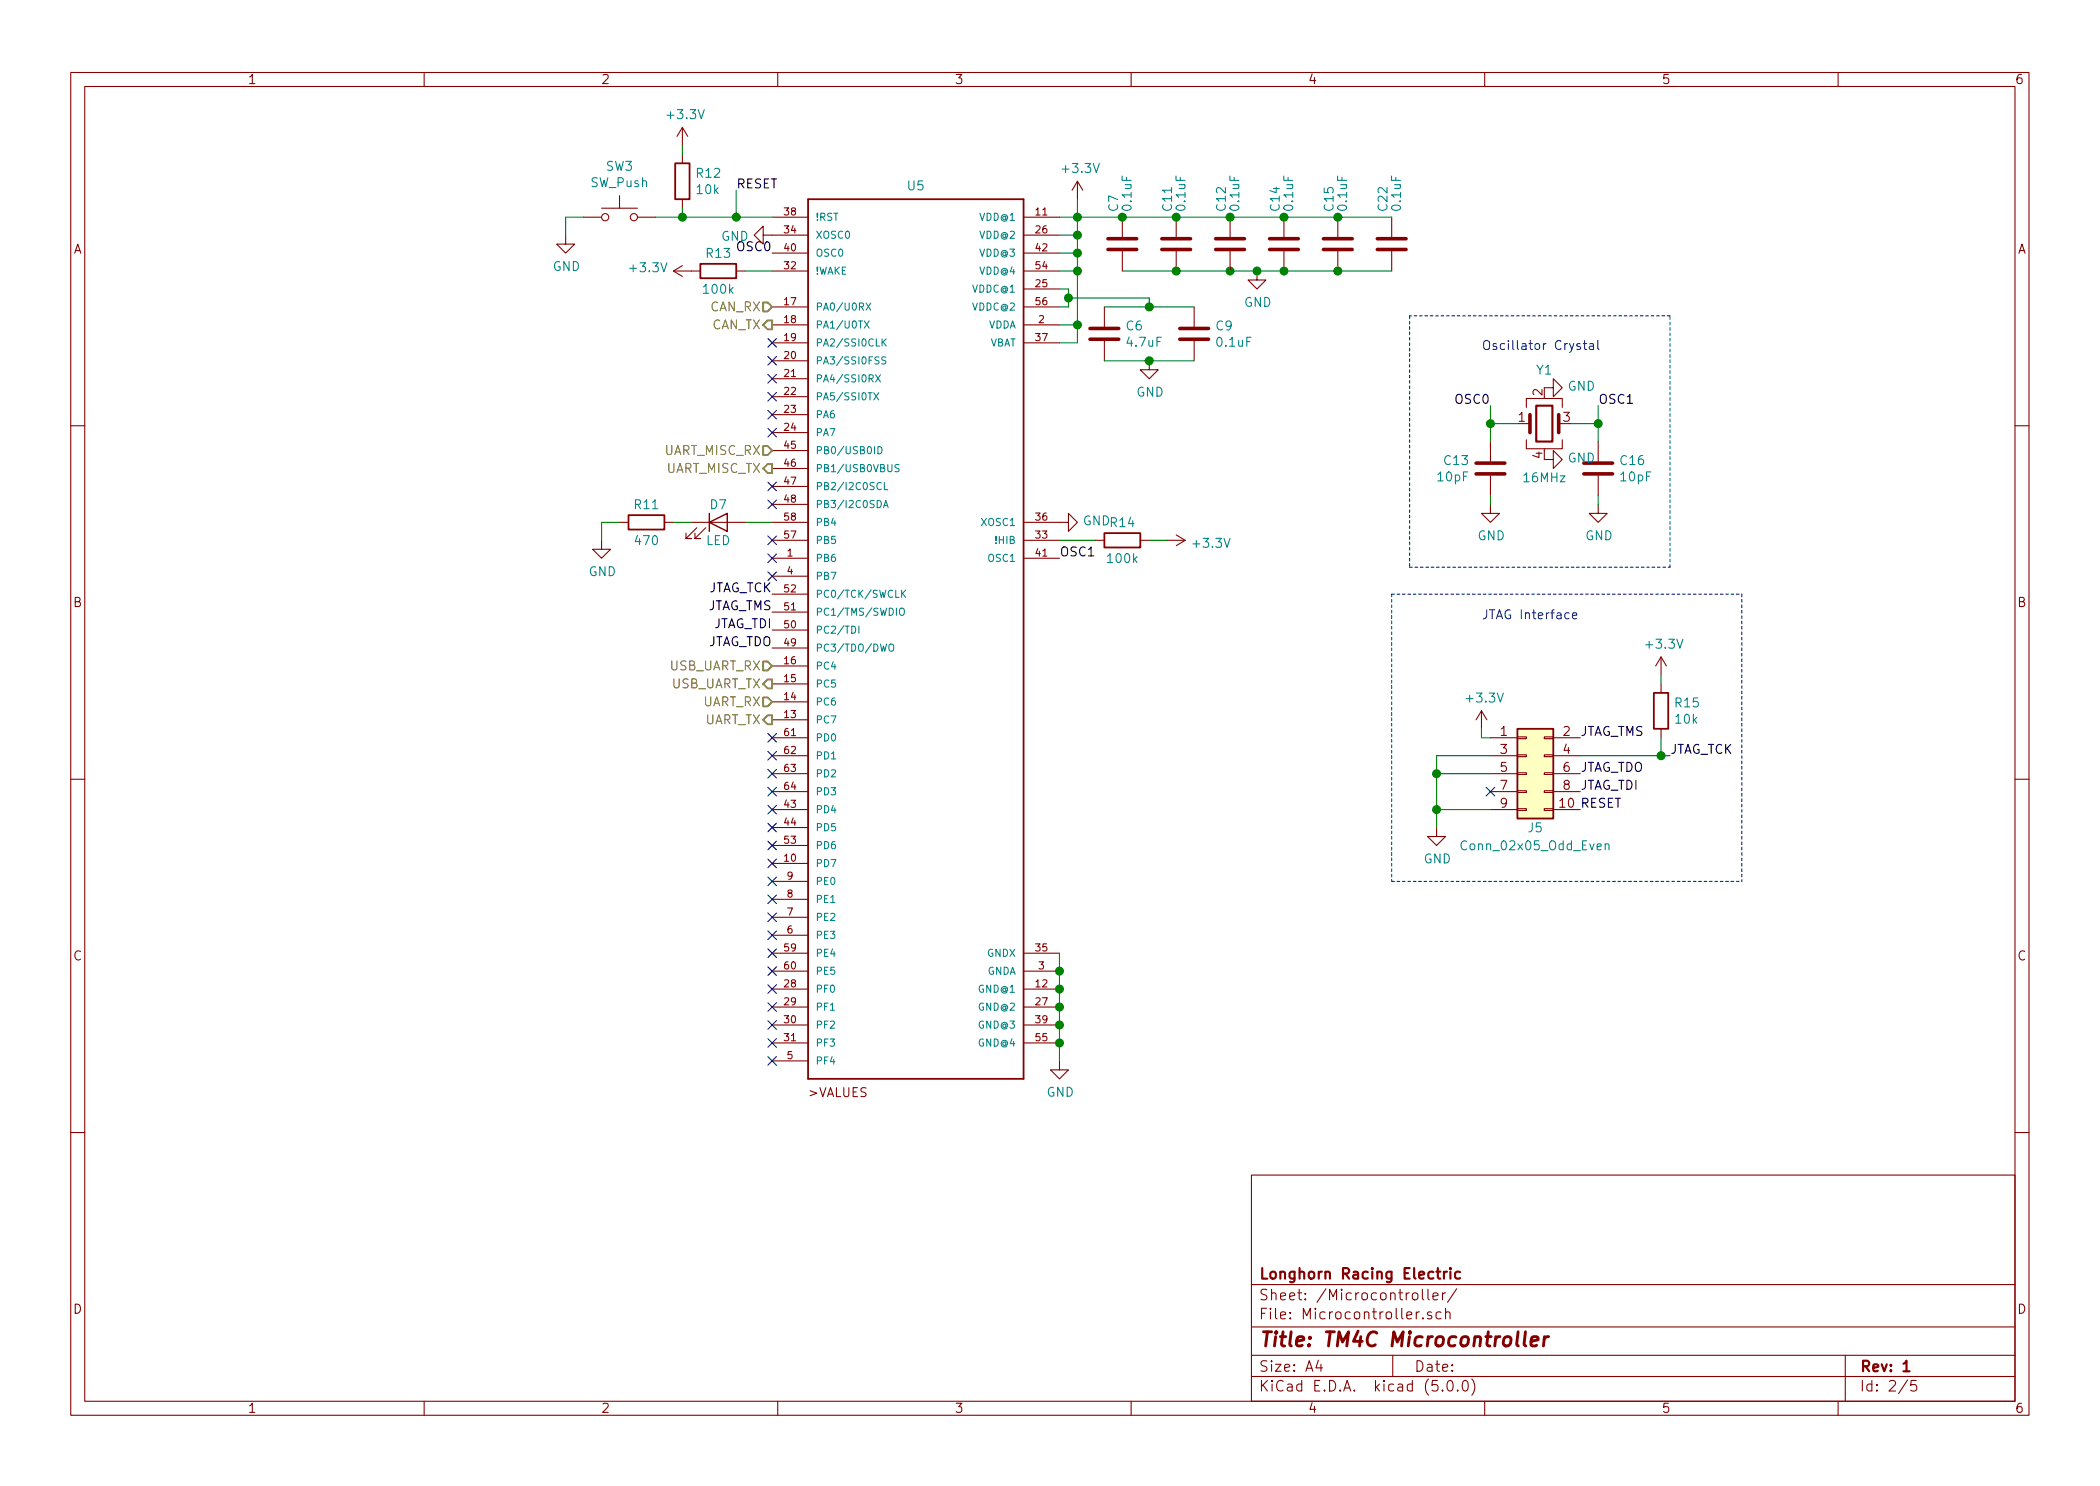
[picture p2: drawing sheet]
<svg xmlns="http://www.w3.org/2000/svg" width="297mm" height="210mm" viewBox="0 0 297 210" stroke-linecap="round" stroke-linejoin="round" font-family="sans-serif">
<g fill="none" stroke="#840000" stroke-width=".15">
<path d="M10 10.3h277v189.9h-277zM12 12.2h273v186.1h-273zM60 10.3v1.9M96.5 18v2.6M96.5 18l-.7 1.3M96.5 18l.8 1.3M110 10.3v1.9M160 10.3v1.9M210 10.3v1.9M260 10.3v1.9M80 33.3v1.2h1.3l-1.3 1.3-1.3-1.3h1.3M82.5 30.7h2.6"/>
<path d="M85.1 29.5h5.1M87.6 27.7v1.8M90.2 30.7h2.5M95.2 38.3h3.9M95.2 38.3l1.3 .8M96.5 21.8v1.3M96.5 28.2v1.3M96.5 37.6l-1.3 .7M104.1 38.3h1.3M107.9 33.3v-1.3l-1.2 1.3 1.2 1.2v-1.2h6.4M109.2 30.7h5.1M109.2 38.3h5.1"/>
<path d="M109.2 35.8h5.1M144.8 30.7h5.1M144.8 33.3h5.1M144.8 38.3h5.1M144.8 35.8h5.1M152.4 25.6l-.8 1.3M152.4 25.6v2.6M152.4 25.6l.8 1.3M158.7 30.7v2.8M158.7 35.6v2.7M166.4 30.7v2.8M166.4 35.6v2.7"/>
<path d="M174 30.7v2.8M174 35.6v2.7M177.8 38.3v1.3h1.3l-1.3 1.3-1.3-1.3h1.3M181.6 30.7v2.8M181.6 35.6v2.7M189.2 30.7v2.8M189.2 35.6v2.7M196.8 30.7v2.8M196.8 35.6v2.7M109.2 43.4h5.1M109.2 46h5.1M109.2 48.5h5.1"/>
<path d="M109.2 51h5.1M109.2 53.6h5.1M109.2 56.1h5.1M109.2 58.7h5.1M144.8 43.4h5.1M144.8 46h5.1M144.8 48.5h5.1M144.8 40.9h5.1M156.2 43.4v2.8M156.2 48.3v2.7M162.6 51v1.3h1.2l-1.2 1.3-1.3-1.3h1.3M168.9 43.4v2.8"/>
<path d="M168.9 48.3v2.7M215.9 57.7v-1.3h5.1v1.3M215.9 59.9h.5M218.4 54.9h1.3v-1.3l1.3 1.3-1.3 1.2v-1.2M220.5 59.9h.5M10 60.2h2M85.1 76.4v1.3h1.3l-1.3 1.3-1.3-1.3h1.3M87.6 73.9h1.3M94 73.9h1.2M97.8 73.9h7.6M98.6 74.7l-1.6 1.5h.8h-.8v-.8M99.8 74.7l-1.5 1.5h.8h-.8v-.8"/>
<path d="M109.2 79h5.1M109.2 61.2h5.1M109.2 76.4h5.1M109.2 73.9h5.1M109.2 63.7h5.1M109.2 66.3h5.1M109.2 68.8h5.1M109.2 71.4h5.1M144.8 73.9h6.3v-1.3l1.3 1.3-1.3 1.3v-1.3M144.8 79h5.1M144.8 76.4h5.1M154.9 76.4h1.3"/>
<path d="M161.3 76.4h1.3M165.1 76.4h2.5M166.4 75.7l1.2 .7M167.6 76.4l-1.2 .8M210.8 71.4v1.2h1.3l-1.3 1.3-1.3-1.3h1.3M210.8 62.5v2.8M210.8 67.3v2.8M215.9 62.2v1.3h5.1v-1.3M218.4 65h1.3v-1.3l1.3 1.3-1.3 1.3v-1.3M226.1 71.4v1.2h1.2l-1.2 1.3-1.3-1.3h1.3M226.1 62.5v2.8M226.1 67.3v2.8"/>
<path d="M285 60.2h2M109.2 99.3h5.1M109.2 96.8h5.1M109.2 94.2h5.1M109.2 81.5h5.1M109.2 91.7h5.1M109.2 89.1h5.1M109.2 86.6h5.1M109.2 84.1h5.1M234.9 93v2.5M234.9 96.8v1.2M234.9 93l-.7 1.2"/>
<path d="M234.9 93l.8 1.2M10 110.3h2M109.2 101.8h5.1M109.2 114.5h5.1M109.2 117.1h5.1M109.2 119.6h5.1M109.2 104.4h5.1M109.2 106.9h5.1M109.2 109.5h5.1M109.2 112h5.1M203.2 117.1v1.3h1.3l-1.3 1.2-1.3-1.2h1.3M209.5 100.6l-.7 1.2"/>
<path d="M209.5 100.6v2.5M209.5 100.6l.8 1.2M210.8 114.5h3.8M210.8 104.4h3.8M210.8 106.9h3.8M210.8 109.5h3.8M210.8 112h3.8M214.6 114.4h1.3v.3h-1.3zM214.6 111.9h1.3v.2h-1.3zM214.6 109.3h1.3v.3h-1.3zM214.6 106.8h1.3v.3h-1.3zM214.6 104.3h1.3v.2h-1.3z"/>
<path d="M218.4 114.4h1.3v.3h-1.3zM218.4 111.9h1.3v.2h-1.3zM218.4 109.3h1.3v.3h-1.3zM218.4 106.8h1.3v.3h-1.3zM218.4 104.3h1.3v.2h-1.3zM219.7 114.5h3.8M219.7 104.4h3.8M219.7 106.9h3.8M219.7 109.5h3.8M219.7 112h3.8M234.9 103.1v1.3M285 110.3h2"/>
<path d="M109.2 122.2h5.1M109.2 139.9h5.1M109.2 137.4h5.1M109.2 134.9h5.1M109.2 132.3h5.1M109.2 129.8h5.1M109.2 127.2h5.1M109.2 124.7h5.1M144.8 139.9h5.1M144.8 137.4h5.1M144.8 134.9h5.1M109.2 142.5h5.1"/>
<path d="M109.2 145h5.1M109.2 147.6h5.1M109.2 150.1h5.1M144.8 142.5h5.1M144.8 145h5.1M144.8 147.6h5.1M149.9 150.1v1.3h1.2l-1.2 1.2-1.3-1.2h1.3M10 160.2h2M177 166.3h108v32h-108zM285 160.2h2M60 198.3v1.9M110 198.3v1.9"/>
<path d="M160 198.3v1.9M177 194.8h108M177 191.8h108M177 187.8h108M177 181.8h108M186.5 192.5l-.4 1h1M186.8 193v1M197 191.8v3M199.8 183.1a.44 .44 0 0 1 .8 .1v.4a.41 .41 0 0 1-.4 .3 .41 .41 0 0 1-.4-.3zM200.8 185.6l-.3 .1-.2 .2M201.2 182.4v1.3l.2 .2M201.3 186.5v.1l-.1-.1h.1v.1"/>
<path d="M202 182.4v1.3l.2 .2M202.5 185.7l-.4-.1-.2 .3a.48 .48 0 0 0 .6 .3v.1v.2l-.2 .1-.4-.1M202.7 183.4l.7-.1-.1-.3-.4-.1-.2 .2 .1 .7 .1 .1 .4-.1M203.8 185.7a.53 .53 0 0 0-.6 0v.8a.53 .53 0 0 0 .6 0M204 196.7h.1l-.1 .1v-.1v.1M204 182.9v1M204.5 185.7a.38 .38 0 0 1 .6 .1v.8M204.5 182.9l-.3 .1-.2 .2M204.5 185.1v1.5M204.8 195.5a.35 .35 0 0 1 .4-.2 .35 .35 0 0 1 .3 .3 .78 .78 0 0 1-.4 1.2 .87 .87 0 0 1-.3-1.3zM206 182.3l-1.3 2M206.2 196.7v.1l-.1-.1h.1v.1"/>
<path d="M207 195.4a.37 .37 0 0 1 .6 .2l.1 .3a.72 .72 0 0 1-.4 .9l-.3-.1a1.26 1.26 0 0 1 0-1.3zM208.2 195.1a1.71 1.71 0 0 1 0 2.3M210 198.3v1.9M260 198.3v1.9M261 191.8v6.5M269.8 195.2l-1.2 2M271 195.3h-.7v.7a.62 .62 0 0 1 .7 0l.1 .2-.1 .5-.2 .1h-.3l-.2-.1"/>
<circle cx="85.6" cy="30.7" r=".51"/>
<circle cx="89.7" cy="30.7" r=".51"/>
</g>
<path d="M217.3 57.4h2.3v5.1h-2.3zM204.2 179.9v1M204.7 179.9l-.3 .1-.2 .2M205.2 179.4l-.1 .1 .1 .1v-.1v-.1v.2M205.2 179.9v1M206.5 180a.53 .53 0 0 0-.6 .1v.7a.53 .53 0 0 0 .6 0M269.2 193l.5-.5v1.5M269.2 194h.9" fill="none" stroke="#840000" stroke-width=".3"/>
<path d="M215.8 188.4l-.2 1.8 .2 .2M216.6 189.8l1-.2-.1-.4-.6-.1-.2 .1-.1 .2v.9l.2 .1 .5-.1M218.5 189.1l-.2 1.3M219 189.1a.55 .55 0 0 0-.6 .4" fill="none" stroke="#840000" stroke-width=".41"/>
<path d="M95.5 23.1h2v5.1h-2zM99.1 37.3h5v2.1h-5zM114.3 28.2h30.5v124.4h-30.5zM88.9 72.9h5.1v2h-5.1zM156.2 75.4h5.1v2.1h-5.1zM233.9 98h2.1v5.1h-2.1zM214.6 103.1h5.1v12.7h-5.1z" fill="none" stroke="#840000" stroke-width=".25"/>
<g fill="none" stroke="#008484" stroke-width=".15">
<path d="M122.3 45.4l.6 1M122.5 42.9l.7 1M122.9 45.4l-.6 1M123.2 42.9l-.7 1M123.6 55.6l.7 1M123.9 53l.6 1M124.3 55.6l-.7 1M124.5 53l-.6 1M124.8 47.9v1.1M124.9 48.4l.4 .6M125.3 50.5l-.5 .1v.3l.4 .1 .1 .3-.2 .2h-.4M125.3 47.9l-.5 .6"/>
<path d="M124.2 63.2a.51 .51 0 0 1 .6 .5 .51 .51 0 0 1-.6 .5zM124.7 68.3a.47 .47 0 0 0-.7 .5 .47 .47 0 0 0 .6 .4h.1M125 71.8l.3-1 .3 1M125 71.5h.6M125.1 68.3v1h.5M127.2 65.8h-.6v.3l.5 .2 .1 .2-.2 .2h-.4M121.5 88.6v1M125.8 91.3l.2-.2a.35 .35 0 0 1 .4 .4v.5a.34 .34 0 0 1-.6 0zM127.3 86.2l.2-.2a.35 .35 0 0 1 .4 .4v.5a.34 .34 0 0 1-.6 0zM127.5 83.5v1M127.7 83.9l.4 .6M128.1 83.5l-.6 .6"/>
<path d="M227.1 119.5a.31 .31 0 0 1 .5 .1v.6M227.1 119.4v.8"/>
</g>
<g fill="none" stroke="#840000" stroke-width=".51">
<path d="M156.7 35.3h4.1M156.7 33.8h4.1M164.3 35.3h4.1M164.3 33.8h4.1M172 35.3h4M172 33.8h4M179.6 35.3h4M179.6 33.8h4M187.2 35.3h4.1M187.2 33.8h4.1M194.8 35.3h4.1M194.8 33.8h4.1"/>
<path d="M154.2 48h4M154.2 46.5h4M166.9 48h4M166.9 46.5h4M216.4 58.7v2.5M220.5 58.7v2.5M208.8 67.1h4.1M208.8 65.5h4.1M224 67.1h4.1M224 65.5h4.1"/>
</g>
<g fill="#008400" stroke="#008400" stroke-width=".25">
<circle cx="158.8" cy="30.7" r=".51"/>
<circle cx="174" cy="38.3" r=".51"/>
<circle cx="152.4" cy="35.8" r=".51"/>
<circle cx="152.4" cy="46" r=".51"/>
<circle cx="151.1" cy="42.2" r=".51"/>
<circle cx="162.6" cy="43.4" r=".51"/>
<circle cx="152.4" cy="33.3" r=".51"/>
<circle cx="152.4" cy="30.7" r=".51"/>
<circle cx="162.6" cy="51" r=".51"/>
<circle cx="203.2" cy="114.5" r=".51"/>
<circle cx="203.2" cy="109.5" r=".51"/>
<circle cx="96.5" cy="30.7" r=".51"/>
<circle cx="104.1" cy="30.7" r=".51"/>
<circle cx="226.1" cy="59.9" r=".51"/>
<circle cx="210.8" cy="59.9" r=".51"/>
<circle cx="149.9" cy="147.6" r=".51"/>
<circle cx="149.9" cy="137.4" r=".51"/>
<circle cx="149.9" cy="139.9" r=".51"/>
<circle cx="149.9" cy="142.5" r=".51"/>
<circle cx="149.9" cy="145" r=".51"/>
<circle cx="152.4" cy="38.3" r=".51"/>
<circle cx="166.4" cy="30.7" r=".51"/>
<circle cx="166.4" cy="38.3" r=".51"/>
<circle cx="174" cy="30.7" r=".51"/>
<circle cx="181.6" cy="30.7" r=".51"/>
<circle cx="181.6" cy="38.3" r=".51"/>
<circle cx="189.2" cy="30.7" r=".51"/>
<circle cx="189.2" cy="38.3" r=".51"/>
<circle cx="177.8" cy="38.3" r=".51"/>
<circle cx="235" cy="106.9" r=".51"/>
</g>
<g fill="none" stroke="#008400" stroke-width=".15">
<path d="M82.5 30.7h-2.5v2.6M92.7 30.7h16.5M96.5 20.6v1.2M96.5 29.5v1.2M104.1 26.9v3.8M105.4 38.3h3.8M149.9 33.3h2.5M149.9 35.8h2.5M149.9 30.7h46.9M149.9 38.3h2.5M152.4 28.2v20.3h-2.5M158.7 38.3h38.1"/>
<path d="M149.9 46h2.5M149.9 40.9h1.2v2.5h-1.2M151.1 42.2h11.5v1.2M156.2 43.4h12.7M156.2 51h12.7M210.8 57.4v5.1M210.8 59.9h3.8M222.2 59.9h3.9M226.1 57.4v5.1M87.6 73.9h-2.5v2.5M95.2 73.9h2.6M105.4 73.9h3.8"/>
<path d="M149.9 76.4h5M162.6 76.4h2.5M210.8 70.1v1.3M226.1 70.1v1.3M234.9 95.5v1.3M203.2 114.5h7.6M203.2 109.5h7.6M209.5 103.1v1.3h1.3M210.8 106.9h-7.6v10.2M223.5 106.9h12.7M234.9 104.4v2.5M149.9 134.9v15.2"/>
</g>
<path d="M107.9 42.8h.7l.6 .6-.6 .7h-.7zM108.6 45.3h.6v1.3h-.6l-.7-.6zM107.9 66.3l.7-.6h.6v1.2h-.6zM107.9 63.1h.7l.6 .6-.6 .7h-.7zM107.9 98.7h.7l.6 .6-.6 .6h-.7zM107.9 93.6h.7l.6 .6-.6 .7h-.7zM108.6 96.1h.6v1.3h-.6l-.7-.6zM108.6 101.2h.6v1.3h-.6l-.7-.7z" fill="none" stroke="#848400" stroke-width=".25"/>
<path d="M214.6 103.1h5.1v12.7h-5.1z" fill="#ffffc2" stroke="#ffffc2" stroke-width=".14"/>
<g fill="none" stroke="#000084" stroke-width=".15">
<path d="M108.6 47.9l1.2 1.2M108.6 50.4l1.2 1.3M108.6 53l1.2 1.2M108.6 55.5l1.2 1.2M108.6 58.1l1.2 1.2M109.8 47.9l-1.2 1.2M109.8 50.4l-1.2 1.3M109.8 53l-1.2 1.2M109.8 55.5l-1.2 1.2M109.8 58.1l-1.2 1.2M108.6 60.6l1.2 1.2M108.6 68.2l1.2 1.2"/>
<path d="M108.6 70.8l1.2 1.2M108.6 75.8l1.2 1.3M108.6 78.4l1.2 1.2M109.8 60.6l-1.2 1.2M109.8 68.2l-1.2 1.2M109.8 70.8l-1.2 1.2M109.8 75.8l-1.2 1.3M109.8 78.4l-1.2 1.2M108.6 80.9l1.2 1.2M109.8 80.9l-1.2 1.2M108.6 103.8l1.2 1.2M108.6 106.3l1.2 1.2"/>
<path d="M108.6 108.9l1.2 1.2M108.6 111.4l1.2 1.2M108.6 119l1.2 1.2M108.6 113.9l1.2 1.3M108.6 116.5l1.2 1.2M109.8 103.8l-1.2 1.2M109.8 106.3l-1.2 1.2M109.8 108.9l-1.2 1.2M109.8 111.4l-1.2 1.2M109.8 119l-1.2 1.2M109.8 113.9l-1.2 1.3M109.8 116.5l-1.2 1.2"/>
<path d="M210.2 111.4l1.2 1.2M211.4 111.4l-1.2 1.2M108.6 121.6l1.2 1.2M108.6 124.1l1.2 1.2M108.6 126.6l1.2 1.3M108.6 129.2l1.2 1.2M108.6 131.7l1.2 1.2M108.6 134.3l1.2 1.2M108.6 136.8l1.2 1.2M108.6 139.3l1.2 1.3M109.8 121.6l-1.2 1.2M109.8 124.1l-1.2 1.2"/>
<path d="M109.8 126.6l-1.2 1.3M109.8 129.2l-1.2 1.2M109.8 131.7l-1.2 1.2M109.8 134.3l-1.2 1.2M109.8 136.8l-1.2 1.2M109.8 139.3l-1.2 1.3M108.6 141.9l1.2 1.2M108.6 144.4l1.2 1.2M108.6 147l1.2 1.2M108.6 149.5l1.2 1.2M109.8 141.9l-1.2 1.2M109.8 144.4l-1.2 1.2"/>
<path d="M109.8 147l-1.2 1.2M109.8 149.5l-1.2 1.2"/>
</g>
<path d="M223.5 48.7a.31 .31 0 0 0-.5 .1l.1 .2h.3l.2 .2-.2 .2h-.4M224 48.6h.4M224.1 48.2v1.1l.1 .1h.2M224.9 48.7h.4l.1 .7M225.4 48.9l-.4 .1a.25 .25 0 0 0-.2 .2 .25 .25 0 0 0 .2 .2h.4M226 48.2v1.1l.2 .1M222.4 87.1l.6-.1v-.2l-.4-.1-.2 .2 .1 .6h.5" fill="none" stroke="#0000c2" stroke-width=".15"/>
<path d="M199.4 44.7v35.6M236.2 44.7h-36.8M196.8 84.1v40.6M196.8 84.1h49.6M199.4 80.3h36.8M236.2 80.3v-35.6M246.4 84.1v40.6M196.8 124.7h49.6" fill="none" stroke="#0000c2" stroke-width=".15" stroke-dasharray=".4 .4"/>
<path d="M100.3 73.9l2.6-1.3v2.6zM100.3 72.6v2.6" fill="none" stroke="#840000" stroke-width=".2"/>
<text font-size="2.8" fill="#840000" x="178" y="190.5">Title: TM4C Microcontroller</text>
<g font-size="2.1" fill="#840000">
<text x="178" y="184">Sheet: /Microcontroller/</text>
<text x="178" y="181">Longhorn Racing Electric</text>
<text x="178" y="186.7">File: Microcontroller.sch</text>
<text x="178" y="196.9">KiCad E.D.A. kicad (5.0.0)</text>
<text x="178" y="194.1">Size: A4</text>
<text x="200" y="194.1">Date:</text>
<text x="263" y="194.1">Rev: 1</text>
<text x="263" y="196.9">Id: 2/5</text>
</g>
<g font-size="1.8" fill="#840000">
<text x="35" y="11.9">1</text>
<text x="85" y="11.9">2</text>
<text x="135" y="11.9">3</text>
<text x="185" y="11.9">4</text>
<text x="235" y="11.9">5</text>
<text x="285" y="11.9">6</text>
<text x="10.4" y="35.9">A</text>
<text x="285.4" y="35.9">A</text>
<text x="214.8" y="59.7">1</text>
<text x="218.2" y="56" transform="rotate(-90 218.2 56)">2</text>
<text x="221.1" y="59.7">3</text>
<text x="218.2" y="64.9" transform="rotate(-90 218.2 64.9)">4</text>
<text x="10.4" y="85.9">B</text>
<text x="285.4" y="85.9">B</text>
<text x="212.2" y="104.1">1</text>
<text x="212.2" y="106.7">3</text>
<text x="221.1" y="104.1">2</text>
<text x="221.1" y="106.7">4</text>
<text x="212.2" y="109.2">5</text>
<text x="212.2" y="111.8">7</text>
<text x="221.1" y="109.2">6</text>
<text x="221.1" y="111.8">8</text>
<text x="212.2" y="114.3">9</text>
<text x="10.4" y="135.9">C</text>
<text x="285.4" y="135.9">C</text>
<text x="114.4" y="155.2">&gt;VALUES</text>
<text x="10.4" y="185.9">D</text>
<text x="285.4" y="185.9">D</text>
<text x="35" y="199.9">1</text>
<text x="85" y="199.9">2</text>
<text x="135" y="199.9">3</text>
<text x="185" y="199.9">4</text>
<text x="235" y="199.9">5</text>
<text x="285" y="199.9">6</text>
</g>
<g font-size="1.8" fill="#008484">
<text x="94.6" y="16.9">+3.3V</text>
<text x="83.6" y="26.5">SW_Push</text>
<text x="85.7" y="24.2">SW3</text>
<text x="98.6" y="25.2">R12</text>
<text x="98.6" y="27.5">10k</text>
<text x="128.4" y="26.9">U5</text>
<text x="150.4" y="24.5">+3.3V</text>
<text x="158.2" y="29.9" transform="rotate(-90 158.2 29.9)">C7</text>
<text x="160.1" y="29.7" transform="rotate(-90 160.1 29.7)">0.1uF</text>
<text x="165.8" y="29.8" transform="rotate(-90 165.8 29.8)">C11</text>
<text x="167.7" y="29.7" transform="rotate(-90 167.7 29.7)">0.1uF</text>
<text x="173.4" y="29.8" transform="rotate(-90 173.4 29.8)">C12</text>
<text x="175.3" y="29.7" transform="rotate(-90 175.3 29.7)">0.1uF</text>
<text x="181" y="29.8" transform="rotate(-90 181 29.8)">C14</text>
<text x="182.9" y="29.7" transform="rotate(-90 182.9 29.7)">0.1uF</text>
<text x="188.6" y="29.8" transform="rotate(-90 188.6 29.8)">C15</text>
<text x="190.6" y="29.7" transform="rotate(-90 190.6 29.7)">0.1uF</text>
<text x="196.3" y="29.8" transform="rotate(-90 196.3 29.8)">C22</text>
<text x="198.2" y="29.7" transform="rotate(-90 198.2 29.7)">0.1uF</text>
<text x="102" y="34.1">GND</text>
<text x="78.2" y="38.3">GND</text>
<text x="89.3" y="38.5">+3.3V</text>
<text x="99.6" y="41.6">100k</text>
<text x="100" y="36.5">R13</text>
<text x="159.3" y="46.8">C6</text>
<text x="172" y="46.8">C9</text>
<text x="176" y="43.4">GND</text>
<text x="159.5" y="49.1">4.7uF</text>
<text x="172.2" y="49.1">0.1uF</text>
<text x="217.4" y="53">Y1</text>
<text x="160.7" y="56.1">GND</text>
<text x="221.7" y="55.3">GND</text>
<text x="204.3" y="65.8">C13</text>
<text x="221.7" y="65.5">GND</text>
<text x="229.3" y="65.8">C16</text>
<text x="203.4" y="68.1">10pF</text>
<text x="215.6" y="68.2">16MHz</text>
<text x="229.3" y="68.1">10pF</text>
<text x="89.8" y="72.1">R11</text>
<text x="90" y="77.1">470</text>
<text x="99.8" y="77.1">LED</text>
<text x="100.5" y="72.1">D7</text>
<text x="153.2" y="74.3">GNDR14</text>
<text x="168.9" y="77.5">+3.3V</text>
<text x="209" y="76.4">GND</text>
<text x="224.2" y="76.4">GND</text>
<text x="83.3" y="81.5">GND</text>
<text x="156.8" y="79.7">100k</text>
<text x="233" y="91.8">+3.3V</text>
<text x="207.6" y="99.4">+3.3V</text>
<text x="237" y="100.1">R15</text>
<text x="237.1" y="102.4">10k</text>
<text x="216.2" y="117.8">J5</text>
<text x="201.4" y="122.2">GND</text>
<text x="207.1" y="120.3">Conn_02x05_Odd_Even</text>
<text x="148" y="155.2">GND</text>
</g>
<g font-size="1.8">
<text x="104.1" y="26.7">RESET</text>
<text x="104.4" y="35.6">OSC0</text>
<text x="206" y="57.1">OSC0</text>
<text x="226.1" y="57.1">OSC1</text>
<text x="99.9" y="83.8">JTAG_TCK</text>
<text x="149.9" y="78.7">OSC1</text>
<text x="99.8" y="86.4">JTAG_TMS</text>
<text x="100.7" y="88.9">JTAG_TDI</text>
<text x="99.8" y="91.4">JTAG_TDO</text>
<text x="223.5" y="104.1">JTAG_TMS</text>
<text x="236.2" y="106.7">JTAG_TCK</text>
<text x="223.5" y="109.2">JTAG_TDO</text>
<text x="223.5" y="111.8">JTAG_TDI</text>
<text x="220.6" y="114.3">10 RESET</text>
</g>
<g font-size="1.8" fill="#848400">
<text x="100.4" y="44.1">CAN_RX</text>
<text x="100.6" y="46.6">CAN_TX</text>
<text x="93.9" y="64.4">UART_MISC_RX</text>
<text x="94.1" y="66.9">UART_MISC_TX</text>
<text x="94.6" y="94.9">USB_UART_RX</text>
<text x="94.8" y="97.4">USB_UART_TX</text>
<text x="99.3" y="99.9">UART_RX</text>
<text x="99.5" y="102.5">UART_TX</text>
</g>
<g font-size="1.8" fill="#0000c2">
<text x="209.5" y="49.5">Oscillator Crystal</text>
<text x="209.5" y="87.6">JTAG Interface</text>
</g>
<g font-size="1.4" fill="#840000">
<text x="111" y="33">34</text>
<text x="111" y="30.5">38</text>
<text x="111" y="35.6">40</text>
<text x="146.5" y="30.5">11</text>
<text x="146.5" y="33">26</text>
<text x="146.5" y="35.6">42</text>
<text x="111" y="38.1">32</text>
<text x="146.5" y="40.6">25</text>
<text x="146.5" y="38.1">54</text>
<text x="111" y="43.2">17</text>
<text x="111" y="45.7">18</text>
<text x="146.5" y="43.2">56</text>
<text x="146.9" y="45.7">2</text>
<text x="111" y="48.3">19</text>
<text x="111" y="50.8">20</text>
<text x="111" y="53.3">21</text>
<text x="146.5" y="48.3">37</text>
<text x="111" y="55.9">22</text>
<text x="111" y="58.4">23</text>
<text x="111" y="61">24</text>
<text x="111" y="63.5">45</text>
<text x="111" y="66">46</text>
<text x="111" y="68.6">47</text>
<text x="111" y="71.1">48</text>
<text x="111" y="76.2">57</text>
<text x="111" y="73.7">58</text>
<text x="146.5" y="76.2">33</text>
<text x="146.5" y="73.7">36</text>
<text x="111" y="83.8">52</text>
<text x="111.4" y="78.7">1</text>
<text x="111.4" y="81.3">4</text>
<text x="146.5" y="78.7">41</text>
<text x="111" y="88.9">50</text>
<text x="111" y="86.4">51</text>
<text x="111" y="94">16</text>
<text x="111" y="91.4">49</text>
<text x="111" y="101.6">13</text>
<text x="111" y="99.1">14</text>
<text x="111" y="96.5">15</text>
<text x="111" y="104.1">61</text>
<text x="111" y="106.7">62</text>
<text x="111" y="109.2">63</text>
<text x="111" y="111.8">64</text>
<text x="111" y="114.3">43</text>
<text x="111" y="116.8">44</text>
<text x="111" y="119.4">53</text>
<text x="111" y="121.9">10</text>
<text x="111.4" y="124.5">9</text>
<text x="111.4" y="129.5">7</text>
<text x="111.4" y="127">8</text>
<text x="111" y="134.6">59</text>
<text x="111" y="137.2">60</text>
<text x="111.4" y="132.1">6</text>
<text x="146.5" y="134.6">35</text>
<text x="146.9" y="137.2">3</text>
<text x="111" y="139.7">28</text>
<text x="111" y="142.2">29</text>
<text x="146.5" y="139.7">12</text>
<text x="146.5" y="142.2">27</text>
<text x="111" y="144.8">30</text>
<text x="111" y="147.3">31</text>
<text x="111.4" y="149.9">5</text>
<text x="146.5" y="144.8">39</text>
<text x="146.5" y="147.3">55</text>
</g>
<g font-size="1.4" fill="#008484">
<text x="115.3" y="33.8">XOSC0</text>
<text x="115.3" y="31.2">!RST</text>
<text x="138.6" y="31.2">VDD@1</text>
<text x="138.6" y="33.8">VDD@2</text>
<text x="115.3" y="38.9">!WAKE</text>
<text x="115.3" y="36.3">OSC0</text>
<text x="137.6" y="41.4">VDDC@1</text>
<text x="138.6" y="36.3">VDD@3</text>
<text x="138.6" y="38.9">VDD@4</text>
<text x="115.3" y="43.9">PA0/U0RX</text>
<text x="115.3" y="46.5">PA1/U0TX</text>
<text x="137.6" y="43.9">VDDC@2</text>
<text x="139.8" y="46.5">VDDA</text>
<text x="115.3" y="49">PA2/SSI0CLK</text>
<text x="115.3" y="51.6">PA3/SSI0FSS</text>
<text x="139.9" y="49">VBAT</text>
<text x="115.3" y="54.1">PA4/SSI0RX</text>
<text x="115.3" y="56.6">PA5/SSI0TX</text>
<text x="115.3" y="59.2">PA6</text>
<text x="115.3" y="61.7">PA7</text>
<text x="115.3" y="64.3">PB0/USB0ID</text>
<text x="115.3" y="66.8">PB1/USB0VBUS</text>
<text x="115.3" y="69.3">PB2/I2C0SCL</text>
<text x="115.3" y="71.9">PB3/I2C0SDA</text>
<text x="115.3" y="77">PB5</text>
<text x="115.3" y="74.4">PB4</text>
<text x="139" y="74.4">XOSC1</text>
<text x="140.9" y="77">!HIB</text>
<text x="115.3" y="79.5">PB6</text>
<text x="115.3" y="82">PB7</text>
<text x="139.9" y="79.5">OSC1</text>
<text x="115.3" y="89.7">PC2/TDI</text>
<text x="115.3" y="87.1">PC1/TMS/SWDIO</text>
<text x="115.3" y="84.6">PC0/TCK/SWCLK</text>
<text x="115.3" y="94.7">PC4</text>
<text x="115.3" y="92.2">PC3/TDO/DWO</text>
<text x="115.3" y="99.8">PC6</text>
<text x="115.3" y="97.3">PC5</text>
<text x="115.3" y="102.4">PC7</text>
<text x="115.3" y="104.9">PD0</text>
<text x="115.3" y="107.4">PD1</text>
<text x="115.3" y="110">PD2</text>
<text x="115.3" y="112.5">PD3</text>
<text x="115.3" y="115.1">PD4</text>
<text x="115.3" y="117.6">PD5</text>
<text x="115.3" y="122.7">PD7</text>
<text x="115.3" y="120.1">PD6</text>
<text x="115.3" y="125.2">PE0</text>
<text x="115.3" y="130.3">PE2</text>
<text x="115.3" y="127.8">PE1</text>
<text x="115.3" y="135.4">PE4</text>
<text x="115.3" y="132.8">PE3</text>
<text x="115.3" y="137.9">PE5</text>
<text x="139.6" y="137.9">GNDA</text>
<text x="139.7" y="135.4">GNDX</text>
<text x="115.3" y="140.5">PF0</text>
<text x="115.3" y="143">PF1</text>
<text x="138.5" y="140.5">GND@1</text>
<text x="138.5" y="143">GND@2</text>
<text x="115.3" y="145.5">PF2</text>
<text x="115.3" y="148.1">PF3</text>
<text x="138.5" y="145.5">GND@3</text>
<text x="138.5" y="148.1">GND@4</text>
<text x="115.3" y="150.6">PF4</text>
</g>
</svg>
